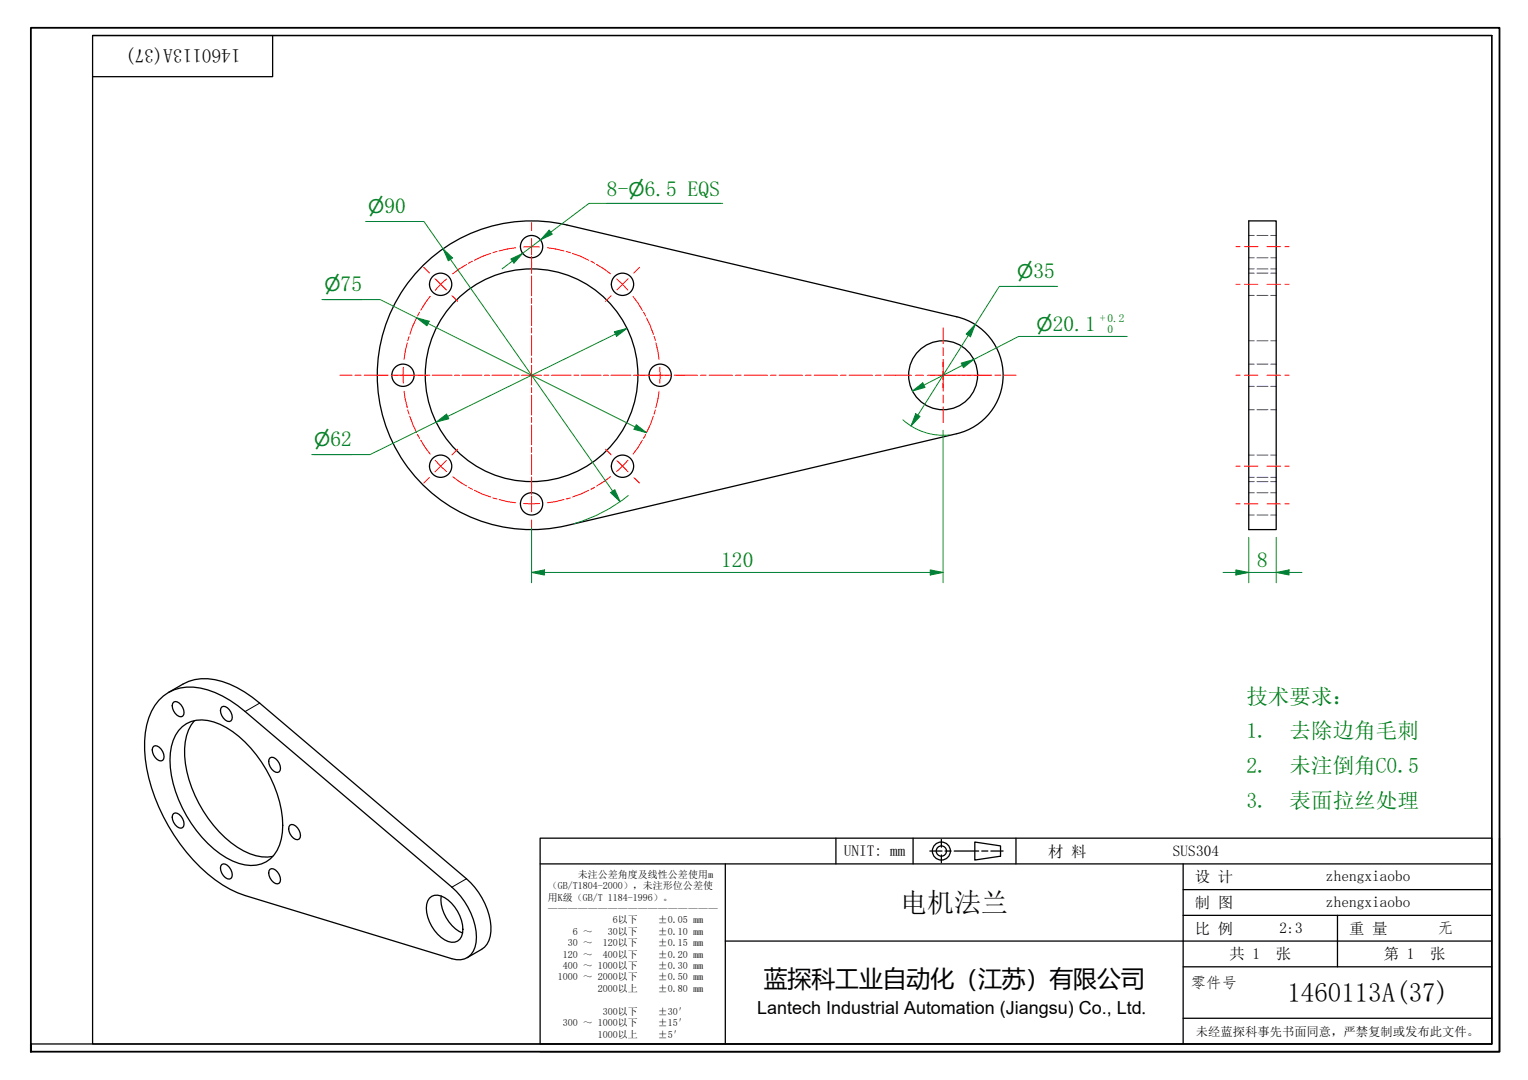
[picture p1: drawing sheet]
<svg xmlns="http://www.w3.org/2000/svg" width="297mm" height="210mm" viewBox="0 0 297 210" stroke-linecap="round" stroke-linejoin="round" font-family="sans-serif">
<g fill="none" stroke="#000" stroke-width=".25">
<path d="M82.3 51.5a30 30 0 0 1 27.9-7.8l75.8 17.9a11.7 11.7 0 0 1 9 11.3 11.7 11.7 0 0 1-9 11.4l-75.8 17.8a30 30 0 0 1-33.1-14.7 30 30 0 0 1 5.2-35.9zM242.8 42.9h5.3v60h-5.3zM30.9 136.1a8.7 8.7 0 0 1 9.5-2 20.7 20.7 0 0 1 7.3 4.2l40.1 34.1a13.3 13.3 0 0 1 4.8 10.8 3.4 3.4 0 0 1-4.8 3.1l-40.1-12.2a26.1 26.1 0 0 1-12.7-10.1 34 34 0 0 1-6.9-20 12.4 12.4 0 0 1 2.8-7.9zM32.8 134.6a12 12 0 0 1 6.3-2.7 16.9 16.9 0 0 1 11.4 4.8l40.2 34.1a13.6 13.6 0 0 1 4.7 10.2 4.2 4.2 0 0 1-1.8 3.5l-2.8 1.6M33.8 136.5a1.67 1.67 0 0 1 1.9 1.5 .9 .9 0 0 1-.5 1.3 2.02 2.02 0 0 1-1.4-2.8zM43.1 137.4a1.67 1.67 0 0 1 2 1.5 .9 .9 0 0 1-.5 1.3 2.02 2.02 0 0 1-1.5-2.8zM29.9 145.1a1.67 1.67 0 0 1 1.9 1.5 .9 .9 0 0 1-.5 1.3 2.02 2.02 0 0 1-1.4-2.8zM33.8 158.1a1.67 1.67 0 0 1 1.9 1.5 .9 .9 0 0 1-.5 1.4 2.03 2.03 0 0 1-1.4-2.9zM35.4 141.2a6.2 6.2 0 0 1 6.2-.9 19.6 19.6 0 0 1 10.2 9.3 21.2 21.2 0 0 1 3.1 12.2 6.8 6.8 0 0 1-4.1 6.1 8.4 8.4 0 0 1-6.8-1.2 24.2 24.2 0 0 1-11-19 8.4 8.4 0 0 1 2.4-6.5zM37.8 140.1a9.4 9.4 0 0 0-1.9 6.8 24.2 24.2 0 0 0 11.4 18.5 8.8 8.8 0 0 0 5.7 1M52.5 147.3a1.67 1.67 0 0 1 2 1.5 .9 .9 0 0 1-.5 1.3 2.02 2.02 0 0 1-1.5-2.8zM43.1 168a1.67 1.67 0 0 1 2 1.5 .9 .9 0 0 1-.5 1.4 2.02 2.02 0 0 1-1.5-2.9z"/>
<path d="M52.5 168.9a1.67 1.67 0 0 1 2 1.6 .9 .9 0 0 1-.5 1.3 2.02 2.02 0 0 1-1.5-2.9zM56.4 160.4a1.67 1.67 0 0 1 1.9 1.5 .9 .9 0 0 1-.5 1.3 2.02 2.02 0 0 1-1.4-2.8zM83.5 174.6a2.18 2.18 0 0 1 2.9-.1 7.6 7.6 0 0 1 3.5 6.9 1.96 1.96 0 0 1-2.8 1.6 7.4 7.4 0 0 1-4.2-7.3zM85.8 174.1a7.4 7.4 0 0 0 4.1 7.2"/>
<circle cx="85.7" cy="55.3" r="2.17"/>
<circle cx="103.3" cy="47.9" r="2.17"/>
<circle cx="121" cy="55.3" r="2.17"/>
<circle cx="78.3" cy="72.9" r="2.17"/>
<circle cx="103.3" cy="72.9" r="20.7"/>
<circle cx="128.3" cy="72.9" r="2.17"/>
<circle cx="183.3" cy="72.9" r="6.7"/>
<circle cx="85.7" cy="90.6" r="2.17"/>
<circle cx="103.3" cy="97.9" r="2.17"/>
<circle cx="121" cy="90.6" r="2.17"/>
</g>
<g fill="none" stroke="#00f" stroke-width=".19">
<path d="M242.8 52.3h1M242.8 45.8h1M242.8 50.1h1M242.8 53.1h1M242.8 57.4h1M244.4 52.3h2.1M244.4 45.8h2.1M244.4 50.1h2.1M244.4 53.1h2.1M244.4 57.4h2.1M247 52.3h1.1M247 45.8h1.1"/>
<path d="M247 50.1h1.1M247 53.1h1.1M247 57.4h1.1M242.8 66.2h1M242.8 79.6h1M242.8 70.8h1M242.8 75.1h1M244.4 66.2h2.1M244.4 79.6h2.1M244.4 70.8h2.1M244.4 75.1h2.1M247 66.2h1.1"/>
<path d="M247 79.6h1.1M247 70.8h1.1M247 75.1h1.1M242.8 93.6h1M242.8 95.8h1M242.8 88.4h1M242.8 92.8h1M244.4 93.6h2.1M244.4 95.8h2.1M244.4 88.4h2.1M244.4 92.8h2.1M247 93.6h1.1"/>
<path d="M247 95.8h1.1M247 88.4h1.1M247 92.8h1.1M242.8 100.1h1M244.4 100.1h2.1M247 100.1h1.1"/>
</g>
<path d="M50.5 136.7l-2.8 1.6M90.7 170.8l-2.9 1.6" fill="none" stroke="#000" stroke-width=".19"/>
<path d="M6 204.4v-1.5v1.5M6 202.9v-197.5h285.5v199h-285.5" fill="none" stroke="#000" stroke-width=".35"/>
<path d="M18 6.9h272v196h-272zM18 6.9h272M53 6.9v8h-35M290 6.9v196h-284" fill="none" stroke="#000" stroke-width=".25"/>
<g fill="none" stroke="#000" stroke-width=".25">
<path d="M105 162.9h185v40h-185zM105 167.9h185M141 167.9v35M162.5 162.9v5M177.5 162.9v5M180.8 165.4h2.3M183 163.2v1.5M183 166.2v1.5M183.7 165.4h1.2M185.5 165.4h4.8M189.5 163.7l5 .7v2l-5 .8zM190.8 165.4h1.2"/>
<path d="M192.6 165.4h2.4M197.5 162.9v5M230 167.9v35M230 177.9h60M230 172.9h60M260 177.9v10M291.5 162.9v41.5h-186.5M141 182.9h149M230 197.9h60M230 187.9h60"/>
<circle cx="183" cy="165.4" r="1.75"/>
<circle cx="183" cy="165.4" r="1"/>
</g>
<g fill="none" stroke="#f00" stroke-width=".19">
<path d="M82.4 52l1.1 1.1M84.6 54.2l2.2 2.2M87.9 57.5l1.1 1.1M103.3 43.3v1.5M103.3 46.4v3.1M103.3 51v1.6M118.8 57.5l-1.1 1.1M122.1 54.2l-2.2 2.2M124.3 52l-1.1 1.1M73.7 72.9h1.5M76.8 72.9h3.1M81.4 72.9h1.6"/>
<path d="M123.7 72.9h1.5M126.8 72.9h3.1M131.4 72.9h1.6M180.8 72.9h.9M182.5 72.9h3.2M183.3 70.4v.9M183.3 72.1v1.7M183.3 74.6v.8M186.3 72.9h1.2M188.1 72.9h4.7M193.4 72.9h1.2M195.1 72.9h2.4"/>
<path d="M83.5 92.8l-1.1 1.1M86.8 89.5l-2.2 2.2M89 87.3l-1.1 1.1M103.3 93.3v1.5M103.3 96.4v3.1M117.7 87.3l1.1 1.1M119.9 89.5l2.2 2.2M123.2 92.8l1.1 1.1M103.3 101v1.6"/>
</g>
<g fill="none" stroke="#f00" stroke-width=".19">
<path d="M83.6 57.6l-1.8 2.7M86.8 54.2l-2.2 2.2M90.7 51.4l-2.7 1.8M91.8 50.8l-.7 .4M95.4 49.3l-3.2 1.3M96.6 48.9l-.8 .2M100.2 48.1l-3.2 .7M101.8 48h3.1M106.4 48.1l3.2 .7M110.1 48.9l.8 .2M111.3 49.3l3.2 1.3M114.8 50.8l.8 .4"/>
<path d="M116 51.4l2.7 1.8M119.9 54.2l2.2 2.2M123.1 57.6l1.8 2.7M240.3 55.3h.8M240.3 47.9h.8M241.9 55.3h2.6M241.9 47.9h2.6M246.3 55.3h2.6M246.3 47.9h2.6M249.8 55.3h.8M249.8 47.9h.8M78.4 71.4v3.1"/>
<path d="M78.6 76l.6 3.2M79.2 66.6l-.6 3.2M79.3 79.7l.2 .8M79.5 65.4l-.2 .8M81 61.8l-1.3 3.2M81.6 60.7l-.4 .7M125.1 60.7l.4 .7M125.7 61.8l1.3 3.2M127.2 65.4l.2 .8M127.4 79.7l-.2 .8M127.5 66.6l.6 3.2M128.1 76l-.6 3.2"/>
<path d="M128.3 71.4v3.1M240.3 72.9h.8M241.9 72.9h2.6M246.3 72.9h2.6M249.8 72.9h.8M79.7 80.9l1.3 3.1M81.2 84.4l.4 .8M81.8 85.6l1.8 2.7M84.6 89.5l2.2 2.2M88 92.6l2.7 1.9M91.1 94.7l.7 .4M92.2 95.3l3.2 1.3"/>
<path d="M95.8 96.7l.8 .3M97 97.1l3.2 .6M101.8 97.9h3.1M109.6 97.1l-3.2 .6M110.9 96.7l-.8 .3M114.5 95.3l-3.2 1.3M115.6 94.7l-.8 .4M118.7 92.6l-2.7 1.9M122.1 89.5l-2.2 2.2M124.9 85.6l-1.8 2.7M125.5 84.4l-.4 .8M127 80.9l-1.3 3.1"/>
<path d="M240.3 90.6h.8M240.3 97.9h.8M241.9 90.6h2.6M241.9 97.9h2.6M246.3 90.6h2.6M246.3 97.9h2.6M249.8 90.6h.8M249.8 97.9h.8"/>
</g>
<path d="M189.3 69.9l-2.2 1.1M201.5 65.4h17.1" fill="none" stroke="#00803f" stroke-width=".19"/>
<path d="M186.8 70.6l2.5-.7-2 1.6z" fill="#00803f"/>
<path d="M179.6 74.9l-2.2 1.1M186.8 70.6l2.5-.7-2 1.6z" fill="none" stroke="#00803f" stroke-width=".19"/>
<path d="M177.4 76l2-1.6 .4 .9z" fill="#00803f"/>
<path d="M63.1 58.2h7.3M81 61.8l2.2 1.1M177.4 76l2-1.6 .4 .9zM187.1 71l-7.5 3.9M219.1 65.4h-21.1l-8.7 4.5" fill="none" stroke="#00803f" stroke-width=".19"/>
<path d="M81 61.8l2.4 .6-.4 .9z" fill="#00803f"/>
<path d="M81 61.8l2.4 .6-.4 .9zM123.5 83l2.2 1.1" fill="none" stroke="#00803f" stroke-width=".19"/>
<path d="M123.7 82.5l2 1.6-2.5-.7z" fill="#00803f"/>
<path d="M62.6 58.2h11.3l7.1 3.6M71.6 43.1h7.3M86.1 48.4l1.5 2M83.2 62.9l40.3 20.1M123.7 82.5l2 1.6-2.5-.7z" fill="none" stroke="#00803f" stroke-width=".19"/>
<path d="M86.1 48.4l1.9 1.7-.8 .6z" fill="#00803f"/>
<path d="M86.1 48.4l1.9 1.7-.8 .6zM119.1 95.5l1.4 2" fill="none" stroke="#00803f" stroke-width=".19"/>
<path d="M118.7 95.7l.8-.5 1 2.3z" fill="#00803f"/>
<path d="M118 39.5h22M71.1 43.1h11.3l3.7 5.3M87.6 50.4l31.5 45.1M107.1 45.1l-2 1.5M118.7 95.7l.8-.5 1 2.3zM122.1 96.3a30 30 0 0 1-10.4 5.5" fill="none" stroke="#00803f" stroke-width=".19"/>
<path d="M106.8 44.7l.6 .8-2.3 1.1z" fill="#00803f"/>
<path d="M101.6 49.2l-2 1.5M106.8 44.7l.6 .8-2.3 1.1z" fill="none" stroke="#00803f" stroke-width=".19"/>
<path d="M99.3 50.3l2.3-1.1-1.7 1.9z" fill="#00803f"/>
<path d="M140.5 39.5h-26l-12.9 9.7M99.3 50.3l2.3-1.1-1.7 1.9zM99.6 50.7l-2 1.5M103.3 111.3h2.5" fill="none" stroke="#00803f" stroke-width=".19"/>
<g fill="none" stroke="#f00" stroke-width=".19">
<path d="M103.3 49.8v1.9M103.3 52.2v.9M103.3 53.6v3.9M103.3 58v.9M103.3 59.4v3.9M103.3 63.8v.9M103.3 65.2v3.9M103.3 69.6v.9M103.3 71v3.9M103.3 75.3v1M103.3 76.8v3.9M183.3 63.7v3.1"/>
<path d="M183.3 67.6v1.5M183.3 69.9v6.1M183.3 76.8v1.5M183.3 79.1v3M103.3 81.1v1M103.3 82.6v3.8M103.3 86.9v1M103.3 88.4v3.8M103.3 92.7v1M103.3 94.2v1.9"/>
</g>
<g fill="none" stroke="#f00" stroke-width=".19">
<path d="M66.1 72.9h2.3M69 72.9h1.2M70.8 72.9h4.7M76.1 72.9h1.1M77.8 72.9h4.3M82.6 72.9h.9M84 72.9h3.9M88.4 72.9h.9M89.8 72.9h3.9M94.2 72.9h.9M95.6 72.9h3.9M100 72.9h.9"/>
<path d="M101.4 72.9h3.9M105.7 72.9h1M107.2 72.9h3.9M111.5 72.9h1M113 72.9h3.9M117.3 72.9h1M118.8 72.9h3.8M123.1 72.9h1M124.6 72.9h4.2M129.3 72.9h1.2M131 72.9h4.6M136.1 72.9h1.2"/>
<path d="M137.8 72.9h4.6M142.9 72.9h1.2M144.7 72.9h4.5M149.8 72.9h1.1M151.5 72.9h4.5M156.6 72.9h1.1M158.3 72.9h4.5M163.4 72.9h1.1M165.1 72.9h4.5M170.2 72.9h1.1M171.9 72.9h5.3M178 72.9h1.5"/>
<path d="M180.3 72.9h6.1M187.2 72.9h1.5M189.5 72.9h3"/>
</g>
<path d="M103.3 111.3l2.5-.5v1z" fill="#00803f"/>
<path d="M103.3 111.3l2.5-.5v1zM180.8 111.3h2.5" fill="none" stroke="#00803f" stroke-width=".19"/>
<path d="M180.8 110.8l2.5 .5-2.5 .5z" fill="#00803f"/>
<path d="M197.8 55.7h7.3M189.6 63.1l-1.4 2.1M183.3 83.6v29.7M103.3 102.6v10.7M105.8 111.3h75M180.8 110.8l2.5 .5-2.5 .5z" fill="none" stroke="#00803f" stroke-width=".19"/>
<path d="M189.6 63.1l-.9 2.4-.9-.6z" fill="#00803f"/>
<path d="M189.6 63.1l-.9 2.4-.9-.6zM178.4 80.7l-1.3 2.1" fill="none" stroke="#00803f" stroke-width=".19"/>
<path d="M178 80.4l.9 .5-1.8 1.9z" fill="#00803f"/>
<path d="M205.6 55.7h-11.3l-4.7 7.4M188.2 65.2l-9.8 15.5M61.1 88.4h7.3M87 80.9l-2.2 1.1M175.5 81.6a11.7 11.7 0 0 0 9 2.9M178 80.4l.9 .5-1.8 1.9z" fill="none" stroke="#00803f" stroke-width=".19"/>
<path d="M84.8 82l2-1.5 .4 .9z" fill="#00803f"/>
<path d="M121.9 63.8l-2.3 1.1M84.8 82l2-1.5 .4 .9z" fill="none" stroke="#00803f" stroke-width=".19"/>
<path d="M119.4 64.5l2.5-.7-2 1.6z" fill="#00803f"/>
<path d="M119.4 64.5l2.5-.7-2 1.6zM119.6 64.9l-32.6 16M84.8 82l-12.9 6.4h-11.3M240.3 111.3h2.5" fill="none" stroke="#00803f" stroke-width=".19"/>
<path d="M240.3 110.8l2.5 .5-2.5 .5z" fill="#00803f"/>
<path d="M240.3 110.8l2.5 .5-2.5 .5zM248.1 111.3h2.5" fill="none" stroke="#00803f" stroke-width=".19"/>
<path d="M248.1 111.3l2.5-.5v1z" fill="#00803f"/>
<path d="M237.8 111.3h2.5M242.8 111.3h5.3M242.8 104.4v8.9M248.1 111.3l2.5-.5v1zM248.1 104.4v8.9M250.6 111.3h2.5" fill="none" stroke="#00803f" stroke-width=".19"/>
<g font-size="5.2">
<text x="175" y="177.3">电机法兰</text>
<text x="250.3" y="194.8">1460113A(37)</text>
</g>
<text font-size="4.6" x="148.5" y="191.9">蓝探科工业自动化（江苏）有限公司</text>
<g font-size="4.2" fill="#008000">
<text x="74.7" y="41.3">90</text>
<text x="118" y="38.1">8-</text>
<text x="125.3" y="38.1">6.5 EQS</text>
<text x="200.9" y="53.9">35</text>
<text x="66.2" y="56.5">75</text>
<text x="204.6" y="64.3">20.1</text>
<text x="64.2" y="86.6">62</text>
<text x="140.2" y="110.2">120</text>
<text x="244.4" y="110.2">8</text>
<text x="242.3" y="136.8">技术要求：</text>
<text x="242.3" y="143.5">1.</text>
<text x="250.7" y="143.5">去除边角毛刺</text>
<text x="242.3" y="150.2">2.</text>
<text x="250.7" y="150.2">未注倒角C0.5</text>
<text x="242.3" y="157">3.</text>
<text x="250.7" y="157">表面拉丝处理</text>
</g>
<text font-size="3.7" x="46.7" y="9.6" transform="rotate(180 46.7 9.6)">1460113A(37)</text>
<g font-size="3.7" fill="#008000">
<text x="71.6" y="41.3">⌀</text>
<text x="122.2" y="38.1">⌀</text>
<text x="197.8" y="53.9">⌀</text>
<text x="63.1" y="56.5">⌀</text>
<text x="201.5" y="64.3">⌀</text>
<text x="61.1" y="86.6">⌀</text>
</g>
<text font-size="3.5" x="147.2" y="197.1">Lantech Industrial Automation (Jiangsu) Co., Ltd.</text>
<g font-size="3">
<text x="164" y="166.4">UNIT: mm</text>
<text x="203.8" y="166.5">材 料</text>
<text x="228" y="166.4">SUS304</text>
<text x="232.3" y="171.5">设 计</text>
<text x="257.8" y="171.2">zhengxiaobo</text>
<text x="232.3" y="176.5">制 图</text>
<text x="257.8" y="176.2">zhengxiaobo</text>
<text x="232.3" y="181.5">比 例</text>
<text x="248.8" y="181.4">2:3</text>
<text x="262.3" y="181.5">重 量</text>
<text x="279.5" y="181.4">无</text>
<text x="231.5" y="192">零件号</text>
<text x="239" y="186.5">共 1</text>
<text x="248" y="186.5">张</text>
<text x="269" y="186.5">第 1</text>
<text x="278" y="186.5">张</text>
</g>
<text font-size="2.4" x="232.5" y="201.3">未经蓝探科事先书面同意，严禁复制或发布此文件。</text>
<g font-size="2.2" fill="#008000">
<text x="213.8" y="62.6">+0.2</text>
<text x="215.3" y="64.7">0</text>
</g>
<g font-size="1.9">
<text x="106.5" y="172.8">（GB/T1804-2000），未注形位公差使</text>
<text x="112.3" y="170.6">未注公差角度及线性公差使用m</text>
<text x="106.5" y="175">用K级（GB/T 1184-1996）。</text>
<text x="106.5" y="177.2">—————————————————</text>
<text x="119.1" y="179.5">6以下</text>
<text x="127.9" y="179.5">±0.05 mm</text>
<text x="110.4" y="183.9">30 ～</text>
<text x="111.4" y="181.7">6 ～</text>
<text x="117.2" y="183.9">120以下</text>
<text x="118.2" y="181.7">30以下</text>
<text x="127.9" y="181.7">±0.10 mm</text>
<text x="127.9" y="183.9">±0.15 mm</text>
<text x="108.4" y="190.6">1000 ～ 2000以下</text>
<text x="109.4" y="186.1">120 ～</text>
<text x="109.4" y="188.3">400 ～ 1000以下</text>
<text x="117.2" y="186.1">400以下</text>
<text x="127.9" y="186.1">±0.20 mm</text>
<text x="127.9" y="188.3">±0.30 mm</text>
<text x="127.9" y="190.6">±0.50 mm</text>
<text x="116.2" y="192.8">2000以上</text>
<text x="117.2" y="197.2">300以下</text>
<text x="127.9" y="192.8">±0.80 mm</text>
<text x="127.9" y="197.2">±30′</text>
<text x="109.4" y="199.4">300 ～ 1000以下</text>
<text x="116.2" y="201.7">1000以上</text>
<text x="127.9" y="199.4">±15′</text>
<text x="127.9" y="201.7">±5′</text>
</g>
</svg>
